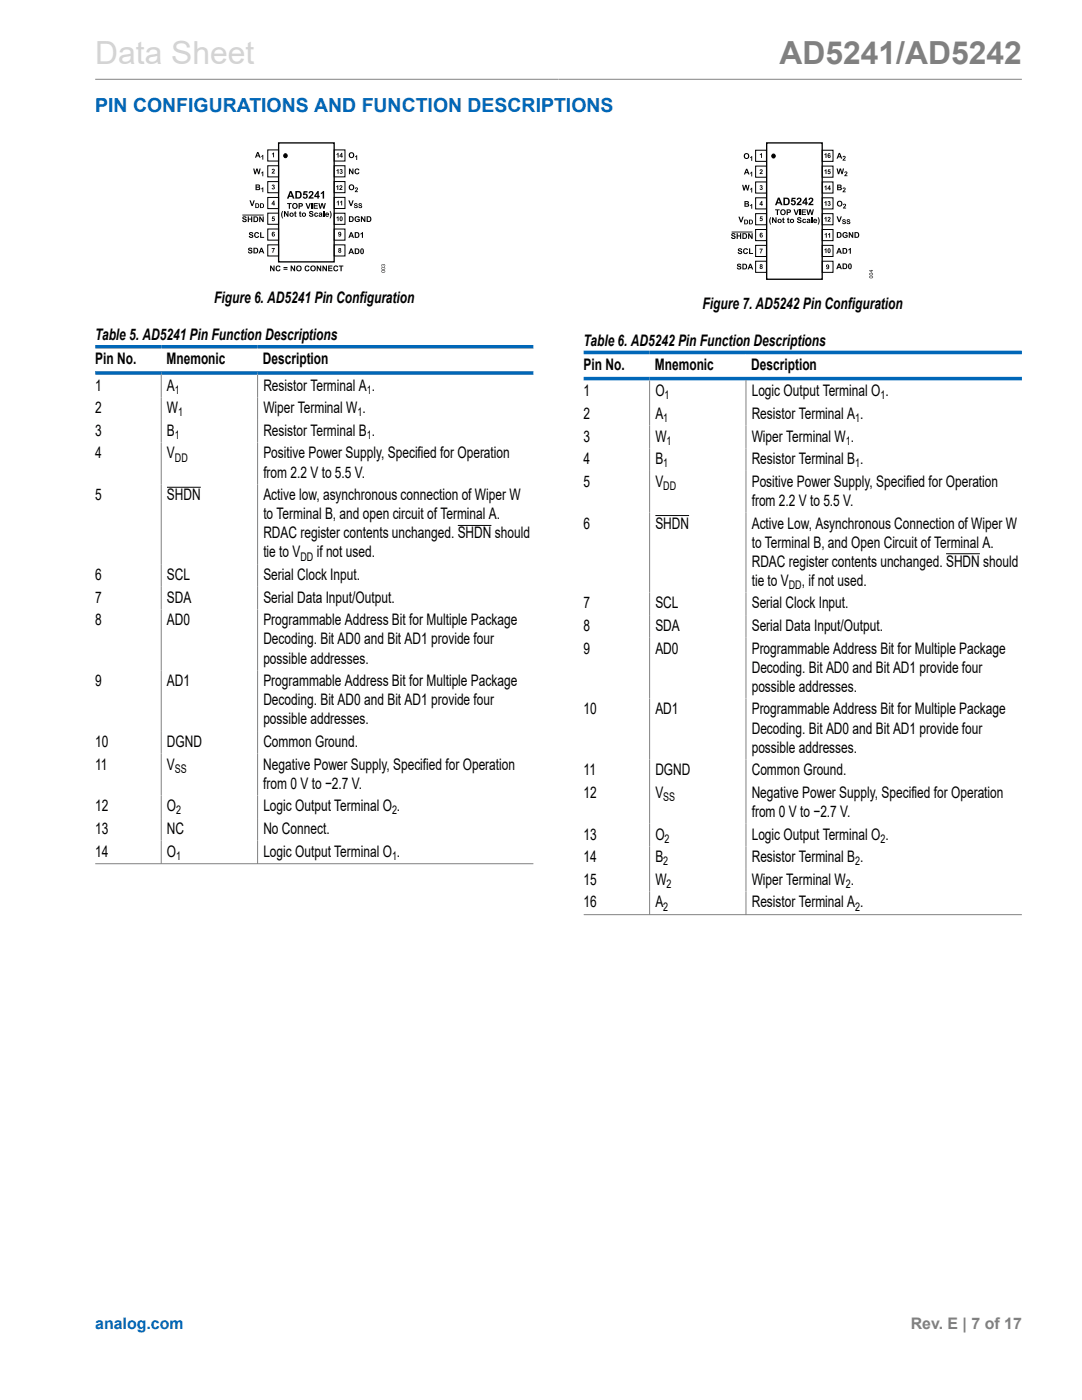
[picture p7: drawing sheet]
<svg xmlns="http://www.w3.org/2000/svg" width="216mm" height="279mm" viewBox="0 0 216 279" stroke-linecap="round" stroke-linejoin="round" font-family="sans-serif">
<path d="M19 15.8h184.9M32.2 74.8v97.7M51.4 74.8v97.7M129.6 75.9v106.7M148.8 75.9v106.7M19 172.4h87.4M116.4 182.5h87.5" fill="none" stroke="#808080" stroke-width=".2"/>
<g fill="none" stroke="#000" stroke-width=".2">
<path d="M53.4 39.4h2.2v2.2h-2.2zM53.4 36.2h2.2v2.3h-2.2zM53.4 33.1h2.2v2.2h-2.2zM53.4 29.9h2.2v2.2h-2.2zM66.7 39.4h2.1v2.2h-2.1zM66.7 36.2h2.1v2.3h-2.1zM66.7 33.1h2.1v2.2h-2.1zM66.7 29.9h2.1v2.2h-2.1zM150.8 39.5h2.1v2.2h-2.1zM150.8 36.3h2.1v2.2h-2.1zM150.8 33.1h2.1v2.3h-2.1zM150.8 30h2.1v2.2h-2.1z"/>
<path d="M164.1 39.5h2.1v2.2h-2.1zM164.1 36.3h2.1v2.2h-2.1zM164.1 33.1h2.1v2.3h-2.1zM164.1 30h2.1v2.2h-2.1zM53.4 48.9h2.2v2.2h-2.2zM53.4 45.7h2.2v2.2h-2.2zM53.4 42.5h2.2v2.3h-2.2zM66.7 48.9h2.1v2.2h-2.1zM66.7 45.7h2.1v2.2h-2.1zM66.7 42.6h2.1v2.2h-2.1zM150.8 52.1h2.1v2.3h-2.1zM150.8 49h2.1v2.2h-2.1z"/>
<path d="M150.8 45.8h2.1v2.2h-2.1zM150.8 42.6h2.1v2.3h-2.1zM164.1 52.1h2.1v2.3h-2.1zM164.1 49h2.1v2.2h-2.1zM164.1 45.8h2.1v2.2h-2.1zM164.1 42.6h2.1v2.3h-2.1zM33.3 97.2h6.8M91.3 104.9h6.8M130.8 102.9h6.7M188.8 110.5h6.7"/>
<circle cx="56.9" cy="31.1" r=".37"/>
<circle cx="154.3" cy="31.1" r=".37"/>
</g>
<path d="M55.6 28.5h11.1v23.8h-11.1zM153 28.5h11.1v27.2h-11.1z" fill="none" stroke="#000" stroke-width=".26"/>
<g fill="#000">
<circle cx="56.9" cy="31.1" r=".37"/>
<circle cx="154.3" cy="31.1" r=".37"/>
</g>
<g fill="#000">
<path d="M50.5 33.6h.3l.1 .8 .2-.8h.3l.2 .8 .2-.8h.2l-.3 1.2h-.2l-.2-.9-.3 .9h-.2zM52.1 34.5l.4-.3v1h-.1v-.7l-.3 .1zM52.1 37.6l.4-.2v.9h-.1v-.6l-.3 .1zM52.1 31.2l.4-.3v1h-.1v-.7l-.3 .1zM54.3 36.9a.25 .25 0 0 1 .4 0 .25 .25 0 0 1 0 .4 .3 .3 0 0 1 0 .5 .3 .3 0 0 1-.5-.3l.4 .1v-.2h-.2l.2-.3h-.4zM54.3 30.7l.4-.3v1h-.2v-.7l-.2 .1zM54.3 33.8a.37 .37 0 0 1 .5 .2 .37 .37 0 0 1-.3 .5h.3v.1h-.6l.1-.2a.34 .34 0 0 0 .3-.6l-.4 .2zM60.6 38.1h.8v.3h-.6v.3a.51 .51 0 0 1 .6 .3 .51 .51 0 0 1-.4 .7 .51 .51 0 0 1-.6-.5h.3l.1 .2a.26 .26 0 0 0 .3-.1 .26 .26 0 0 0-.1-.4 .26 .26 0 0 0-.3 .1l-.3-.1zM61.7 38.2a.52 .52 0 0 1 .8 .2 .52 .52 0 0 1-.3 .7l-.2 .3h.6v.2h-1.1l.2-.4a.72 .72 0 0 0 .5-.8l-.6 .2zM64 38.5l.4-.4h.3v1.5h-.3v-1.1l-.4 .3zM67.1 37.2l.4-.2v.9h-.2v-.7l-.2 .2zM67.1 30.7l.5-.2v1h-.2v-.7l-.3 .1z"/>
<path d="M67.1 34l.5-.3v1h-.2v-.7l-.3 .1zM67.9 33.8a.25 .25 0 0 1 .3 0 .25 .25 0 0 1 0 .4 .3 .3 0 0 1 0 .5 .3 .3 0 0 1-.4-.3l.4 .1v-.2h-.2l.2-.4-.4 .1zM67.8 37a.37 .37 0 0 1 .5 .3 .37 .37 0 0 1-.3 .5l.3-.1v.2h-.6l.1-.3a.32 .32 0 0 0 .3-.5l-.4 .1zM69.6 33.6h.3l.4 .8v-.8h.2v1.2h-.2l-.5-.8v.8h-.2zM70.9 31.2l.4-.2v.9h-.2v-.7l-.2 .2zM70.9 37.5a.37 .37 0 0 1 .5 .2 .37 .37 0 0 1-.3 .5h.3v.1h-.6l.1-.2a.32 .32 0 0 0 .3-.5l-.4 .1zM70.9 33.8l.6-.1 .2 .3h-.2l-.1-.1a.35 .35 0 0 0-.4 .3 .35 .35 0 0 0 .4 .3l.1-.1h.2a.55 .55 0 0 1-.8 .2 .55 .55 0 0 1 0-.8zM148.1 36.9h.2l.2 .8 .2-.8h.3l.2 .8 .1-.8h.3l-.3 1.1h-.2l-.3-.8-.2 .8h-.3zM149.7 31.4l.4-.2v.9h-.2v-.7l-.2 .2zM149.7 34.5l.4-.2v.9h-.2v-.7l-.2 .2zM149.7 37.7l.4-.2v.9h-.2v-.7l-.2 .2zM151.7 37a.26 .26 0 0 1 .3 0 .26 .26 0 0 1 0 .4 .3 .3 0 0 1 0 .5 .3 .3 0 0 1-.4-.3l.4 .1v-.2h-.2l.2-.3h-.4z"/>
<path d="M151.6 30.8l.4-.2v.9h-.1v-.7l-.3 .2zM151.7 33.9a.37 .37 0 0 1 .5 .2 .37 .37 0 0 1-.4 .5h.4v.1h-.7l.2-.2a.32 .32 0 0 0 .2-.6l-.3 .2zM164.5 30.8l.4-.2v.9h-.2v-.7l-.2 .2zM164.5 34l.4-.2v.9h-.2v-.6l-.2 .1zM164.5 37.2l.4-.2v1h-.2v-.7l-.2 .1zM165.2 33.8h.5v.2h-.3l-.1 .1a.32 .32 0 0 1 .4 .3 .32 .32 0 0 1-.2 .4 .32 .32 0 0 1-.4-.3l.2 .1a.16 .16 0 0 0 .3-.1 .16 .16 0 0 0-.1-.2 .16 .16 0 0 0-.2 0h-.2zM166.9 33.6h.3l.1 .8 .2-.8h.3l.2 .8 .2-.8h.2l-.3 1.2h-.2l-.2-.9-.3 .9h-.2zM168.2 31.2a.37 .37 0 0 1 .5 .2 .37 .37 0 0 1-.3 .5h.3v.2h-.6l.1-.3a.32 .32 0 0 0 .3-.5l-.4 .1zM168.2 37.5a.37 .37 0 0 1 .5 .3 .37 .37 0 0 1-.3 .4h.3v.2h-.6l.1-.3a.32 .32 0 0 0 .3-.5l-.4 .1zM168.6 34.3a.37 .37 0 0 1 .5 .3 .37 .37 0 0 1-.4 .4h.4v.2h-.6l.1-.3a.32 .32 0 0 0 .2-.5l-.3 .1zM48.5 43.3l.5-.1 .2 .2v.1h-.2l-.3-.1-.1 .1 .1 .1a.43 .43 0 0 1 .5 .5 .43 .43 0 0 1-.7 .1l-.2-.2 .2-.1a.22 .22 0 0 0 .3 .3 .22 .22 0 0 0 .2-.3 .43 .43 0 0 1-.5-.2 .43 .43 0 0 1 0-.4zM49.4 43.2h.3v.4h.4v-.4h.2v1.1h-.2v-.5h-.4v.5h-.3z"/>
<path d="M49.6 49.5l.5-.1 .2 .2 .1 .2h-.3l-.3-.2-.1 .1 .1 .1a.43 .43 0 0 1 .6 .6 .43 .43 0 0 1-.8 .1l-.1-.3h.2a.22 .22 0 0 0 .2 .2 .22 .22 0 0 0 .2-.2 .43 .43 0 0 1-.5-.2 .43 .43 0 0 1 0-.5zM49.8 46.4l.5-.1 .2 .2v.2h-.2l-.3-.2-.1 .1 .1 .1a.43 .43 0 0 1 .5 .6 .43 .43 0 0 1-.7 .1l-.2-.3h.3a.22 .22 0 0 0 .2 .2 .22 .22 0 0 0 .2-.3 .43 .43 0 0 1-.5-.1 .43 .43 0 0 1 0-.5zM49.8 40h.2l.3 .8 .3-.8h.2l-.4 1.1h-.2zM50.9 46.5l.5-.2 .3 .3-.2 .1-.1-.1a.35 .35 0 0 0-.5 .3 .35 .35 0 0 0 .5 .3l.1-.1h.2a.55 .55 0 0 1-.8 .2 .55 .55 0 0 1 0-.8zM51.7 43.2h.2l.5 .7v-.7h.2v1.1h-.2l-.5-.7v.7h-.2zM51.9 46.3h.2v1h.6v.2h-.8zM53.9 53h.2l.5 .8v-.8h.2v1.1h-.2l-.5-.7v.7h-.2zM54.2 49.5h.6l-.3 .9h-.2l.1-.2 .2-.5h-.4zM54.3 43.2h.5v.2h-.3l-.1 .1a.32 .32 0 0 1 .4 .3 .32 .32 0 0 1-.2 .3 .32 .32 0 0 1-.4-.2l.2 .1a.16 .16 0 0 0 .2-.1 .16 .16 0 0 0 0-.2 .16 .16 0 0 0-.2 0h-.2zM55.1 53.1l.6-.1 .3 .3-.2 .1-.1-.2a.35 .35 0 0 0-.5 .4 .35 .35 0 0 0 .5 .3l.1-.2 .2 .1a.55 .55 0 0 1-.9 .2 .55 .55 0 0 1 0-.9zM56.3 42.1h.2l-.2 .8 .2 .7a1.01 1.01 0 0 1-.2-1.5zM56.7 42.1h.2l.5 .8v-.8h.2v1.2h-.3l-.4-.8v.8h-.2z"/>
<path d="M57.3 40.5h.9v.2h-.3v1h-.3v-1h-.3zM58 53h.2l.5 .8v-.8h.2v1.1h-.2l-.5-.7v.7h-.2zM58.8 42.3l.2-.2v.3h.2v.2h-.2v.4l.2 .2h-.4l-.1-.6zM59.8 42.3l.2-.2v.3h.1l-.1 .5 .1 .3h-.3l-.1-.6zM61 40.5h.2l.3 .9 .3-.9h.2l-.4 1.2h-.2zM60.9 53.1l.6-.1 .3 .3-.3 .1-.1-.2a.35 .35 0 0 0-.4 .4 .35 .35 0 0 0 .4 .3l.1-.2 .3 .1a.55 .55 0 0 1-.9 .2 .55 .55 0 0 1 0-.9zM61.8 42.2l.5-.1 .2 .2v.1l-.2 .1-.3-.2-.1 .1 .1 .1a.43 .43 0 0 1 .5 .6 .43 .43 0 0 1-.7 .1l-.2-.3h.3a.22 .22 0 0 0 .2 .2 .22 .22 0 0 0 .2-.3 .43 .43 0 0 1-.5-.1 .43 .43 0 0 1 0-.5zM62.1 40.5h.3v1.2h-.3zM62.6 40.5h.8v.2h-.6v.3h.6v.2h-.6v.3h.6v.2h-.8zM63.2 53h.2l.5 .8v-.8h.2v1.1h-.2l-.5-.7v.7h-.2zM62.8 42.5l.4-.1 .3 .3-.3-.1a.23 .23 0 0 0-.3 .3 .23 .23 0 0 0 .3 .1h.3a.42 .42 0 0 1-.7 .2 .42 .42 0 0 1 0-.7zM63.5 40.5h.3l.1 .8 .2-.8h.3l.2 .8 .2-.8h.2l-.3 1.2h-.2l-.2-.9-.3 .9h-.2z"/>
<path d="M64.3 53h.3l.4 .8v-.8h.2v1.1h-.2l-.4-.7v.7h-.3zM64.5 42.1h.2v1.2h-.2zM65.5 53h.8v.2h-.6v.2h.6v.2h-.6v.3h.6v.2h-.8zM65.8 42.1a.9 .9 0 0 1 0 1.5l.2-.7zM66.6 53.1l.6-.1 .3 .3-.2 .1-.1-.2a.35 .35 0 0 0-.5 .4 .35 .35 0 0 0 .5 .3l.1-.2 .2 .1a.55 .55 0 0 1-.8 .2 .55 .55 0 0 1-.1-.9zM67.1 43.4l.5-.2v.9h-.2v-.7l-.3 .2zM67.2 40.3l.4-.2v.9h-.2v-.7l-.2 .2zM67.6 53h.9v.2h-.3v.9h-.3v-.9h-.3zM67.9 40.3l.4-.2v.9h-.2v-.7l-.2 .2zM69.5 40h.3l.2 .8 .3-.8h.3l-.4 1.1h-.3zM70.7 40.6h.5l.2 .2-.4-.1-.1 .2a.39 .39 0 0 1 .5 .2 .39 .39 0 0 1-.4 .5 .39 .39 0 0 1-.4-.4h.2a.18 .18 0 0 0 .2 .2 .18 .18 0 0 0 .2-.2l-.1-.1a.34 .34 0 0 1-.4-.1 .34 .34 0 0 1 0-.4zM70.9 43.3l.6-.1 .3 .3h-.2a.32 .32 0 0 0-.5 0 .32 .32 0 0 0 0 .5 .32 .32 0 0 0 .5-.1h-.3v-.2h.5v.4a.62 .62 0 0 1-.9 .1 .62 .62 0 0 1 0-.9z"/>
<path d="M71.6 40.6h.4l.2 .2-.3-.1-.2 .2a.39 .39 0 0 1 .6 .2 .39 .39 0 0 1-.4 .5 .39 .39 0 0 1-.4-.4h.2a.18 .18 0 0 0 .2 .2 .18 .18 0 0 0 .1-.2v-.1a.34 .34 0 0 1-.4-.1 .34 .34 0 0 1 0-.4zM72 43.2h.2l.5 .7v-.7h.2v1.1h-.2l-.5-.7v.7h-.2zM71.9 46.6l.5-.3v1.2h-.2v-.9l-.3 .2zM76.1 52.8l.3 .1a.21 .21 0 0 1 .4-.1 .2 .2 0 0 1-.2 .3 .15 .15 0 0 0 .2-.1 .15 .15 0 0 0-.2-.2 .15 .15 0 0 0-.1 .2l-.3-.1v.1l.1 .1a.17 .17 0 0 1-.2-.1 .17 .17 0 0 1 0-.2zM146 46.6l.5-.1 .2 .2 .1 .2h-.3l-.3-.2-.1 .1 .1 .1a.43 .43 0 0 1 .6 .6 .43 .43 0 0 1-.8 .1l-.1-.3h.2a.22 .22 0 0 0 .2 .2 .22 .22 0 0 0 .2-.2 .43 .43 0 0 1-.5-.2 .43 .43 0 0 1 0-.5zM147 46.5h.2v.5h.5v-.5h.2v1.2h-.2v-.5h-.5v.5h-.2zM147.2 52.7l.5-.1 .2 .2v.2h-.2l-.3-.2-.1 .1 .1 .1a.43 .43 0 0 1 .5 .6 .43 .43 0 0 1-.7 .1l-.2-.3h.2a.22 .22 0 0 0 .3 .2 .22 .22 0 0 0 .2-.3 .43 .43 0 0 1-.5-.1 .43 .43 0 0 1 0-.5zM147.3 49.6h.5l.3 .1v.2h-.2l-.3-.2-.1 .1 .1 .1a.43 .43 0 0 1 .5 .6 .43 .43 0 0 1-.8 .1l-.1-.3h.2a.22 .22 0 0 0 .2 .3 .22 .22 0 0 0 .2-.3 .43 .43 0 0 1-.4-.2 .43 .43 0 0 1-.1-.5zM147.3 43.2h.3l.3 .9 .3-.9h.2l-.4 1.2h-.3zM148.4 49.7l.6-.1 .3 .3h-.3l-.1-.1a.35 .35 0 0 0-.4 .3 .35 .35 0 0 0 .4 .4l.1-.2h.3a.55 .55 0 0 1-.9 .3 .55 .55 0 0 1 0-.9zM149.3 46.5h.2l.5 .8v-.8h.2v1.2h-.2l-.5-.8v.8h-.2zM149.5 49.6h.2v.9h.6v.2h-.8z"/>
<path d="M149.7 41l.4-.3v1h-.2v-.7l-.2 .1zM151.6 49.6h.6l-.3 1h-.2v-.2l.3-.6h-.4zM151.7 43.2h.5v.2h-.4v.1a.32 .32 0 0 1 .4 .2 .32 .32 0 0 1-.2 .4 .32 .32 0 0 1-.4-.2l.2 .1a.16 .16 0 0 0 .2-.1 .16 .16 0 0 0 0-.2 .16 .16 0 0 0-.3 0h-.1zM153.7 43.3h.2l-.2 .8 .2 .7a1.01 1.01 0 0 1-.2-1.5zM154.1 43.4h.2l.4 .7v-.7h.3v1.1h-.3l-.4-.7v.7h-.2zM154.7 41.8h.9v.2h-.4v.9h-.2v-.9h-.3zM156.2 43.5l.2-.1v.3h.1v.2h-.1v.4l.2 .2-.4-.1-.1-.5zM157.1 43.5l.3-.1v.3h.1v.2h-.1v.4l.1 .2-.3-.1-.2-.5zM158 39.5h.7v.2h-.5l-.1 .3a.51 .51 0 0 1 .7 .4 .51 .51 0 0 1-.4 .6 .51 .51 0 0 1-.6-.4l.3-.1v.2a.26 .26 0 0 0 .4-.1 .26 .26 0 0 0-.1-.4 .26 .26 0 0 0-.3 .1l-.3-.1zM158.3 41.8h.3l.3 .8 .3-.8h.2l-.4 1.1h-.3zM159.2 43.4h.5l.2 .1v.2h-.2l-.3-.2-.1 .1 .1 .2a.43 .43 0 0 1 .5 .5 .43 .43 0 0 1-.7 .1l-.2-.3h.2a.22 .22 0 0 0 .3 .3 .22 .22 0 0 0 .2-.3 .43 .43 0 0 1-.5-.2 .43 .43 0 0 1 0-.5zM159.5 41.8h.2v1.1h-.2z"/>
<path d="M159.1 39.5a.52 .52 0 0 1 .8 .2 .52 .52 0 0 1-.3 .7l-.2 .3h.5v.3h-1l.2-.4a.72 .72 0 0 0 .5-.9l-.6 .2zM160 41.8h.8v.2h-.6v.2h.6v.2h-.6v.3h.6v.2h-.8zM160.2 43.8l.4-.1 .2 .2-.3-.1a.23 .23 0 0 0-.2 .3 .23 .23 0 0 0 .3 .2l.3-.1a.42 .42 0 0 1-.7 .2 .42 .42 0 0 1 0-.6zM160.9 41.8h.2l.2 .8 .2-.8h.3l.2 .8 .2-.8h.2l-.3 1.1h-.2l-.2-.8-.3 .8h-.2zM161.9 43.4h.2v1.1h-.2zM161.5 39.5a.52 .52 0 0 1 .7 .2 .52 .52 0 0 1-.2 .7l-.3 .3h.6v.3h-1l.2-.4a.72 .72 0 0 0 .5-.9l-.7 .2zM163.2 43.3a.9 .9 0 0 1 0 1.5l.1-.7zM164.5 40.4l.4-.3v1h-.2v-.7l-.2 .1zM164.5 43.5l.4-.2v.9h-.2v-.7l-.2 .2zM164.5 49.8l.4-.2v.9h-.2v-.7l-.2 .2zM164.6 46.7l.4-.2v.9h-.2v-.6l-.2 .1zM165.2 40.2a.26 .26 0 0 1 .4 0 .26 .26 0 0 1 0 .4 .3 .3 0 0 1 0 .5 .3 .3 0 0 1-.5-.3h.4v-.1l-.2-.1 .2-.3-.4 .1z"/>
<path d="M165.2 46.7l.4-.2v.9h-.1v-.6l-.3 .1zM165.2 43.3a.37 .37 0 0 1 .5 .3 .37 .37 0 0 1-.3 .5h.3v.1h-.6l.1-.3a.32 .32 0 0 0 .3-.5l-.4 .2zM166.9 43.2h.3l.3 .8 .2-.8h.3l-.4 1.1h-.3zM168.2 43.8h.4l.2 .2-.4-.1-.1 .2a.39 .39 0 0 1 .5 .2 .39 .39 0 0 1-.3 .5 .39 .39 0 0 1-.5-.4h.2a.18 .18 0 0 0 .2 .2 .18 .18 0 0 0 .2-.2l-.1-.1a.34 .34 0 0 1-.3-.1 .34 .34 0 0 1 0-.4zM168.2 46.5l.6-.2 .3 .3-.2 .1a.34 .34 0 0 0-.5-.1 .34 .34 0 0 0-.1 .5 .29 .29 0 0 0 .3 .2 .29 .29 0 0 0 .3-.3h-.3v-.1h.5v.4a.62 .62 0 0 1-.8 0 .62 .62 0 0 1-.1-.8zM168.3 40.7a.37 .37 0 0 1 .5 .3 .37 .37 0 0 1-.3 .4h.3v.2h-.6l.1-.3a.32 .32 0 0 0 .3-.5l-.4 .1zM169 43.8h.4l.3 .2-.4-.1-.1 .2a.39 .39 0 0 1 .5 .2 .39 .39 0 0 1-.4 .5 .39 .39 0 0 1-.4-.4h.2a.18 .18 0 0 0 .2 .2 .18 .18 0 0 0 .1-.2v-.1a.34 .34 0 0 1-.4-.1 .34 .34 0 0 1 0-.4zM169.4 46.3h.2l.4 .8v-.8h.3v1.2h-.3l-.4-.8v.8h-.2zM169.3 49.8l.5-.3v1.1h-.2v-.8l-.3 .2z"/>
<path d="M51 36.8l.8 .1 .1 .2-.2 .2a.35 .35 0 0 1 .2 .5 .35 .35 0 0 1-.5 .1h-.4zM51.2 37v.3l.5-.1-.1-.2zM51.2 37.5v.3l.5-.1-.1-.2z"/>
<path d="M51.3 30.3h.3l.4 1.2h-.2l-.1-.3h-.5l-.1 .3h-.2zM51.4 30.6l-.1 .4h.3z"/>
<path d="M57.8 38.1h.4l.6 1.5h-.4l-.1-.3h-.6l-.1 .3h-.3zM58 38.5l-.2 .5h.4z"/>
<path d="M58.9 38.1h.6a.76 .76 0 0 1 .7 .8 .76 .76 0 0 1-.7 .7h-.6zM59.2 38.4v1a.52 .52 0 0 0 .7-.5 .52 .52 0 0 0-.7-.5z"/>
<path d="M63.4 38.1h.2v1h.2l-.2 .5h-.3v-.3h-.6v-.2zM63.3 38.6l-.3 .5h.3z"/>
<path d="M68.1 30.5h.2v.6h.1l-.1 .4h-.2v-.2h-.4zM68.1 30.8l-.2 .3h.2z"/>
<path d="M69.6 31a.58 .58 0 0 1 1.1 0 .58 .58 0 0 1-1.1 0zM69.8 31a.36 .36 0 0 0 .7 0 .36 .36 0 0 0-.7 0z"/>
<path d="M69.6 37.4a.58 .58 0 0 1 1.1 0 .58 .58 0 0 1-1.1 0zM69.8 37.4a.36 .36 0 0 0 .7 0 .36 .36 0 0 0-.7 0z"/>
<path d="M148.4 31.1a.6 .6 0 0 1 1.2 0 .6 .6 0 0 1-1.2 0zM148.6 31.2a.4 .4 0 0 0 .8 0 .4 .4 0 0 0-.8 0z"/>
<path d="M148.9 33.7h.2l.5 1.1h-.3l-.1-.2h-.4l-.1 .2h-.3zM149 33.9l-.2 .5h.3z"/>
<path d="M156.3 39.4h.6a.76 .76 0 0 1 .7 .8 .76 .76 0 0 1-.7 .8h-.6zM156.6 39.7v1a.52 .52 0 0 0 .7-.5 .52 .52 0 0 0-.7-.5z"/>
<path d="M165.5 37h.2v.6h.1l-.1 .4h-.2v-.2h-.4zM165.5 37.3l-.2 .3h.2z"/>
<path d="M165.2 30.7l.4-.1 .1 .2-.3-.1-.1 .3a.31 .31 0 0 1 .4 .1 .31 .31 0 0 1-.2 .5 .31 .31 0 0 1-.4-.3zM165.3 31.2a.15 .15 0 0 0 .3 0 .15 .15 0 0 0-.3 0z"/>
<path d="M167 36.8l.8 .1 .1 .2-.1 .3a.35 .35 0 0 1 .1 .5 .35 .35 0 0 1-.5 .1h-.4zM167.3 37v.3l.4-.1-.1-.2zM167.3 37.5v.3l.4-.1v-.2z"/>
<path d="M167.4 30.5h.2l.5 1.2h-.3l-.1-.3h-.4l-.1 .3h-.3zM167.5 30.8l-.2 .4h.3z"/>
<path d="M50.6 43.2h.4a.57 .57 0 0 1 .5 .5 .57 .57 0 0 1-.5 .6h-.4zM50.8 43.4v.7a.39 .39 0 0 0 .5-.3 .39 .39 0 0 0-.5-.4z"/>
<path d="M50.6 49.4h.4a.57 .57 0 0 1 .5 .6 .57 .57 0 0 1-.5 .6h-.4zM50.8 49.6v.8a.39 .39 0 0 0 .5-.4 .39 .39 0 0 0-.5-.4z"/>
<path d="M50.9 40.6h.4a.48 .48 0 0 1 .4 .4 .48 .48 0 0 1-.4 .5h-.4zM51.1 40.7v.7a.32 .32 0 0 0 .4-.4 .32 .32 0 0 0-.4-.3z"/>
<path d="M51.9 40.6h.3a.48 .48 0 0 1 .5 .4 .48 .48 0 0 1-.4 .5h-.4zM52.1 40.7v.7a.32 .32 0 0 0 .4-.4 .32 .32 0 0 0-.4-.3z"/>
<path d="M52 49.4h.3l.4 1.2h-.2l-.1-.3h-.5v.3h-.3zM52.2 49.7l-.2 .4h.3z"/>
<path d="M54.6 40h.2v.6h.1l-.1 .4h-.2v-.2h-.4zM54.6 40.3l-.2 .3h.2z"/>
<path d="M54.3 46.4l.4-.1 .1 .2-.3-.1-.1 .3a.31 .31 0 0 1 .4 .1 .31 .31 0 0 1-.2 .4 .31 .31 0 0 1-.4-.2zM54.4 46.9a.15 .15 0 0 0 .3 0 .15 .15 0 0 0-.3 0z"/>
<path d="M56.6 53.3h.8v.2h-.8zM56.6 53.6h.8v.2h-.8z"/>
<path d="M57.8 42.8a.43 .43 0 0 1 .8 0 .43 .43 0 0 1-.8 0zM58 42.9a.23 .23 0 0 0 .4 0 .23 .23 0 0 0-.4 0z"/>
<path d="M58.3 41.1a.6 .6 0 0 1 1.2 0 .6 .6 0 0 1-1.2 0zM58.5 41.1a.36 .36 0 0 0 .7 0 .36 .36 0 0 0-.7 0z"/>
<path d="M59.1 53.6a.58 .58 0 0 1 1.1 0 .58 .58 0 0 1-1.1 0zM59.3 53.6a.36 .36 0 0 0 .7 0 .36 .36 0 0 0-.7 0z"/>
<path d="M59.6 40.5h.3a.4 .4 0 0 1 .5 .5 .4 .4 0 0 1-.6 .2v.5h-.2zM59.8 40.7v.3a.24 .24 0 0 0 .3 .1 .24 .24 0 0 0 .1-.3z"/>
<path d="M60.2 42.8a.45 .45 0 0 1 .9 0 .45 .45 0 0 1-.9 0zM60.4 42.9a.25 .25 0 0 0 .5 0 .25 .25 0 0 0-.5 0z"/>
<path d="M61.9 53.6a.6 .6 0 0 1 1.2 0 .6 .6 0 0 1-1.2 0zM62.1 53.6a.4 .4 0 0 0 .8 0 .4 .4 0 0 0-.8 0z"/>
<path d="M63.7 42.5a.35 .35 0 0 1 .4-.1 .35 .35 0 0 1 .2 .3v.6l-.2-.1a.29 .29 0 0 1-.4 .1 .29 .29 0 0 1-.1-.4 .29 .29 0 0 1 .4-.2v-.1h-.4zM63.8 43a.16 .16 0 0 0 .3 0 .16 .16 0 0 0-.3 0z"/>
<path d="M65 42.5l.3-.1a.4 .4 0 0 1 .4 .5h-.6a.16 .16 0 0 0 .1 .2 .16 .16 0 0 0 .2-.1h.2a.42 .42 0 0 1-.6 .2 .42 .42 0 0 1 0-.7zM65.2 42.6l-.1 .2h.3l-.1-.2z"/>
<path d="M67.6 46.3h.1a.43 .43 0 0 1 .5 .5 .43 .43 0 0 1-.7 .3l.2-.1 .1 .1 .1-.3a.3 .3 0 0 1-.4 0 .3 .3 0 0 1 .1-.5zM67.6 46.6a.15 .15 0 0 0 .3 0 .15 .15 0 0 0-.3 0z"/>
<path d="M67.6 49.6a.26 .26 0 0 1 .4-.1 .26 .26 0 0 1-.1 .4 .29 .29 0 0 1 .1 .5 .29 .29 0 0 1-.4 0 .29 .29 0 0 1 0-.5l-.1-.1zM67.7 50.2a.15 .15 0 0 0 .3 0 .15 .15 0 0 0-.3 0zM67.7 49.7a.12 .12 0 0 0 .2 0 .12 .12 0 0 0-.2 0z"/>
<path d="M67.8 43.3l.1-.1a.46 .46 0 0 1 .5 .5 .46 .46 0 0 1-.5 .4l-.1-.2zM68 43.4l.1 .6 .1-.5z"/>
<path d="M69.6 43.2h.4a.57 .57 0 0 1 .6 .5 .57 .57 0 0 1-.5 .6h-.5zM69.9 43.4v.7a.39 .39 0 0 0 .4-.4 .39 .39 0 0 0-.4-.3z"/>
<path d="M70 46.3h.2l.5 1.2h-.3l-.1-.3h-.4l-.1 .3h-.3zM70.1 46.6l-.2 .4h.3z"/>
<path d="M70 49.6h.2l.5 1.1h-.3l-.1-.3h-.4l-.1 .3h-.3zM70.1 49.8l-.2 .5h.3z"/>
<path d="M70.8 46.3h.4a.57 .57 0 0 1 .5 .6 .57 .57 0 0 1-.5 .6h-.4zM71 46.5v.8a.39 .39 0 0 0 .5-.4 .39 .39 0 0 0-.5-.4z"/>
<path d="M70.8 49.6h.4a.57 .57 0 0 1 .5 .5 .57 .57 0 0 1-.5 .6h-.4zM71 49.8v.7a.39 .39 0 0 0 .5-.4 .39 .39 0 0 0-.5-.3z"/>
<path d="M72 49.7a.46 .46 0 0 1 .6 .1 .46 .46 0 0 1 0 .5 .39 .39 0 0 1-.5 .4 .39 .39 0 0 1-.2-.6zM72.2 49.8l-.1 .5 .1 .2 .2-.5-.1-.2z"/>
<path d="M73.2 43.2h.4a.57 .57 0 0 1 .5 .5 .57 .57 0 0 1-.5 .6h-.4zM73.4 43.4v.7a.39 .39 0 0 0 .5-.4 .39 .39 0 0 0-.5-.3z"/>
<path d="M76.1 54l.3-.1a.28 .28 0 0 1 .4 .1 .28 .28 0 0 1-.1 .4 .34 .34 0 0 1-.4 0 .34 .34 0 0 1-.2-.4zM76.2 54v.1a.28 .28 0 0 0 .3 .2 .28 .28 0 0 0 .2-.3z"/>
<path d="M76.1 53.4l.3-.1a.28 .28 0 0 1 .4 .1 .28 .28 0 0 1-.1 .4 .34 .34 0 0 1-.4 0 .34 .34 0 0 1-.2-.3zM76.2 53.5a.28 .28 0 0 0 .3 .2 .28 .28 0 0 0 .2-.2z"/>
<path d="M148.1 46.5h.4a.57 .57 0 0 1 .6 .6 .57 .57 0 0 1-.5 .6h-.5zM148.4 46.7v.8a.39 .39 0 0 0 .4-.4 .39 .39 0 0 0-.4-.4z"/>
<path d="M148.1 52.6h.4a.57 .57 0 0 1 .6 .6 .57 .57 0 0 1-.5 .6h-.5zM148.4 52.8v.8a.39 .39 0 0 0 .4-.4 .39 .39 0 0 0-.4-.4z"/>
<path d="M148.5 43.8h.3a.48 .48 0 0 1 .5 .5 .48 .48 0 0 1-.4 .5h-.4zM148.7 44v.6a.32 .32 0 0 0 .4-.3 .32 .32 0 0 0-.4-.3z"/>
<path d="M148.5 40.1l.8 .1 .1 .2-.1 .3a.35 .35 0 0 1 .1 .5 .35 .35 0 0 1-.5 .1h-.4zM148.8 40.3v.3l.4-.1-.1-.2zM148.8 40.8v.3l.4-.1v-.2z"/>
<path d="M149.4 43.8h.4a.48 .48 0 0 1 .4 .5 .48 .48 0 0 1-.4 .5h-.4zM149.6 44v.6a.32 .32 0 0 0 .4-.3 .32 .32 0 0 0-.4-.3z"/>
<path d="M149.6 52.6h.2l.5 1.2h-.2l-.1-.3h-.5l-.1 .3h-.2zM149.7 52.9l-.1 .4h.3z"/>
<path d="M151.7 52.8a.26 .26 0 0 1 .4-.1 .26 .26 0 0 1-.1 .5 .29 .29 0 0 1 .1 .4 .29 .29 0 0 1-.4 0 .29 .29 0 0 1 0-.4l-.1-.2zM151.7 53.4a.15 .15 0 0 0 .3 0 .15 .15 0 0 0-.3 0zM151.8 53a.12 .12 0 0 0 .2 0 .12 .12 0 0 0-.2 0z"/>
<path d="M152 40.1h.1v.6h.1l-.1 .4h-.2v-.2h-.4zM151.9 40.4l-.2 .3h.2z"/>
<path d="M151.7 46.6l.3-.1 .2 .2-.3-.1-.1 .3a.31 .31 0 0 1 .4 .1 .31 .31 0 0 1-.2 .4 .31 .31 0 0 1-.4-.3zM151.8 47.1a.15 .15 0 0 0 .3 0 .15 .15 0 0 0-.3 0z"/>
<path d="M155.1 44.1a.45 .45 0 0 1 .9 0 .45 .45 0 0 1-.9 0zM155.4 44.1a.23 .23 0 0 0 .4 0 .23 .23 0 0 0-.4 0z"/>
<path d="M155.7 42.3a.58 .58 0 0 1 1.1 0 .58 .58 0 0 1-1.1 0zM155.9 42.4a.36 .36 0 0 0 .7 0 .36 .36 0 0 0-.7 0z"/>
<path d="M155.2 39.4h.3l.7 1.6h-.4l-.1-.4h-.6l-.1 .4h-.4zM155.4 39.8l-.2 .6h.4z"/>
<path d="M157 41.8h.3a.4 .4 0 0 1 .5 .4 .4 .4 0 0 1-.6 .3v.4h-.2zM157.2 42v.3a.24 .24 0 0 0 .3 0 .24 .24 0 0 0 .1-.2z"/>
<path d="M157.6 44.1a.45 .45 0 0 1 .9 0 .45 .45 0 0 1-.9 0zM157.8 44.1a.25 .25 0 0 0 .5 0 .25 .25 0 0 0-.5 0z"/>
<path d="M160.7 39.4h.3v1h.2l-.2 .5-.3 .1v-.4h-.6v-.2zM160.7 39.9l-.3 .5h.3z"/>
<path d="M161.1 43.7a.35 .35 0 0 1 .4 0 .35 .35 0 0 1 .2 .3v.5l-.2-.1a.29 .29 0 0 1-.4 .1 .29 .29 0 0 1-.1-.4 .29 .29 0 0 1 .4-.1v-.2l-.4 .1zM161.2 44.2a.16 .16 0 0 0 .3 0 .16 .16 0 0 0-.3 0z"/>
<path d="M162.4 43.8l.3-.1a.4 .4 0 0 1 .3 .5h-.5a.16 .16 0 0 0 .1 .2 .16 .16 0 0 0 .2-.2l.2 .1a.42 .42 0 0 1-.6 .1 .42 .42 0 0 1 0-.6zM162.5 43.9v.1h.3l-.1-.2z"/>
<path d="M164.9 52.9l.1-.1a.43 .43 0 0 1 .5 .5 .43 .43 0 0 1-.6 .3l.1-.1 .2 .1 .1-.3a.3 .3 0 0 1-.4 0 .3 .3 0 0 1 0-.4zM165 53.1a.15 .15 0 0 0 .3 0 .15 .15 0 0 0-.3 0z"/>
<path d="M165.2 49.6h.1a.46 .46 0 0 1 .4 .4 .46 .46 0 0 1-.4 .5l-.2-.2zM165.4 49.7v.7l.1-.5z"/>
<path d="M167 46.3h.4a.57 .57 0 0 1 .5 .6 .57 .57 0 0 1-.5 .6h-.4zM167.2 46.5v.8a.39 .39 0 0 0 .5-.4 .39 .39 0 0 0-.5-.4z"/>
<path d="M167 40.6a.6 .6 0 0 1 1.2 0 .6 .6 0 0 1-1.2 0zM167.2 40.7a.36 .36 0 0 0 .7 0 .36 .36 0 0 0-.7 0z"/>
<path d="M167.3 49.5h.2l.5 1.1h-.2l-.1-.2h-.5l-.1 .2h-.2zM167.4 49.8l-.1 .4h.3z"/>
<path d="M167.3 52.6h.2l.5 1.1h-.2l-.1-.2h-.5l-.1 .2h-.2zM167.4 52.8l-.1 .5h.3z"/>
<path d="M168.1 49.5h.4a.57 .57 0 0 1 .6 .6 .57 .57 0 0 1-.5 .5h-.5zM168.3 49.7v.7a.39 .39 0 0 0 .5-.3 .39 .39 0 0 0-.5-.4z"/>
<path d="M168.1 52.6h.4a.57 .57 0 0 1 .6 .5 .57 .57 0 0 1-.5 .6h-.5zM168.3 52.8v.7a.39 .39 0 0 0 .5-.4 .39 .39 0 0 0-.5-.3z"/>
<path d="M169.3 52.7a.46 .46 0 0 1 .6 .1 .46 .46 0 0 1 0 .5 .39 .39 0 0 1-.4 .4 .39 .39 0 0 1-.3-.5zM169.5 52.8v.5l.1 .3 .1-.6v-.2z"/>
<path d="M170.5 46.3h.4a.57 .57 0 0 1 .6 .6 .57 .57 0 0 1-.6 .6h-.4zM170.7 46.5v.8a.39 .39 0 0 0 .5-.4 .39 .39 0 0 0-.5-.4z"/>
<path d="M173.5 55.1h.2a.28 .28 0 0 1 .4 0 .28 .28 0 0 1-.1 .4 .34 .34 0 0 1-.4 0 .34 .34 0 0 1-.1-.3zM173.6 55.2h-.1a.28 .28 0 0 0 .3 .2 .28 .28 0 0 0 .3-.2z"/>
<path d="M173.5 54.6l.2-.1a.28 .28 0 0 1 .4 0 .28 .28 0 0 1-.1 .4 .34 .34 0 0 1-.4 .1 .34 .34 0 0 1-.1-.4zM173.6 54.6h-.1a.28 .28 0 0 0 .3 .3 .28 .28 0 0 0 .3-.3z"/>
<path d="M173.4 54l.6-.1 .2 .2h-.2l-.1 .3zM173.6 54.1l.3 .2v-.2z"/>
</g>
<path d="M48.4 42.9h4.2M146 46.3h4.2" fill="none" stroke="#231f20" stroke-width=".2"/>
<path d="M19 69.2h87.4M19 74.4h87.4M116.4 70.3h87.5M116.4 75.6h87.5" fill="none" stroke="#0067b8" stroke-width=".71"/>
<text font-size="6.3" fill="#d3d3d3" x="19" y="12.7">Data Sheet</text>
<text font-size="6.3" fill="#808080" x="155.5" y="12.7">AD5241/AD5242</text>
<text font-size="3.9" fill="#0067b8" x="19" y="22.3">PIN CONFIGURATIONS AND FUNCTION DESCRIPTIONS</text>
<g font-size="3.2">
<text x="42.7" y="60.5">Figure 6. AD5241 Pin Configuration</text>
<text x="140.2" y="61.7">Figure 7. AD5242 Pin Configuration</text>
<text x="19" y="67.9">Table 5. AD5241 Pin Function Descriptions</text>
<text x="116.5" y="69">Table 6. AD5242 Pin Function Descriptions</text>
<text x="19" y="78">1</text>
<text x="19" y="72.7">Pin No.</text>
<text x="33.2" y="72.7">Mnemonic</text>
<text x="33.3" y="78">A</text>
<text x="52.5" y="72.7">Description</text>
<text x="52.5" y="78">Resistor Terminal A .</text>
<text x="116.5" y="73.9">Pin No.</text>
<text x="130.7" y="73.9">Mnemonic</text>
<text x="149.9" y="73.9">Description</text>
<text x="19" y="82.5">2</text>
<text x="33.3" y="82.5">W</text>
<text x="52.5" y="82.5">Wiper Terminal W .</text>
<text x="116.5" y="79.1">1</text>
<text x="116.5" y="83.6">2</text>
<text x="130.8" y="79.1">O</text>
<text x="130.8" y="83.6">A</text>
<text x="150" y="83.6">Resistor Terminal A .</text>
<text x="150" y="79.1">Logic Output Terminal O .</text>
<text x="19" y="87">3</text>
<text x="33.3" y="87">B</text>
<text x="52.5" y="87">Resistor Terminal B .</text>
<text x="116.5" y="88.1">3</text>
<text x="130.8" y="88.1">W</text>
<text x="150" y="88.1">Wiper Terminal W .</text>
<text x="19" y="91.5">4</text>
<text x="33.3" y="91.5">V</text>
<text x="52.5" y="91.5">Positive Power Supply, Specified for Operation</text>
<text x="52.5" y="95.3">from 2.2 V to 5.5 V.</text>
<text x="116.5" y="92.6">4</text>
<text x="130.8" y="92.6">B</text>
<text x="150" y="92.6">Resistor Terminal B .</text>
<text x="19" y="99.8">5</text>
<text x="33.3" y="99.8">SHDN</text>
<text x="52.5" y="99.8">Active low, asynchronous connection of Wiper W</text>
<text x="116.5" y="97.1">5</text>
<text x="130.8" y="97.1">V</text>
<text x="150" y="97.1">Positive Power Supply, Specified for Operation</text>
<text x="150" y="101">from 2.2 V to 5.5 V.</text>
<text x="52.5" y="103.6">to Terminal B, and open circuit of Terminal A.</text>
<text x="52.5" y="107.4">RDAC register contents unchanged. SHDN should</text>
<text x="116.5" y="105.5">6</text>
<text x="130.8" y="105.5">SHDN</text>
<text x="150" y="105.5">Active Low, Asynchronous Connection of Wiper W</text>
<text x="52.5" y="111.3">tie to V</text>
<text x="63.2" y="111.3">if not used.</text>
<text x="150" y="109.3">to Terminal B, and Open Circuit of Terminal A.</text>
<text x="150" y="113.1">RDAC register contents unchanged. SHDN should</text>
<text x="19" y="115.8">6</text>
<text x="33.3" y="115.8">SCL</text>
<text x="52.5" y="115.8">Serial Clock Input.</text>
<text x="150" y="116.9">tie to V</text>
<text x="160" y="116.9">, if not used.</text>
<text x="19" y="120.3">7</text>
<text x="19" y="124.8">8</text>
<text x="33.3" y="120.3">SDA</text>
<text x="33.3" y="124.8">AD0</text>
<text x="52.5" y="120.3">Serial Data Input/Output.</text>
<text x="52.5" y="124.8">Programmable Address Bit for Multiple Package</text>
<text x="116.5" y="121.4">7</text>
<text x="116.5" y="125.9">8</text>
<text x="130.8" y="121.4">SCL</text>
<text x="130.8" y="125.9">SDA</text>
<text x="150" y="121.4">Serial Clock Input.</text>
<text x="150" y="125.9">Serial Data Input/Output.</text>
<text x="52.5" y="128.6">Decoding. Bit AD0 and Bit AD1 provide four</text>
<text x="116.5" y="130.5">9</text>
<text x="130.8" y="130.5">AD0</text>
<text x="150" y="130.5">Programmable Address Bit for Multiple Package</text>
<text x="19" y="136.9">9</text>
<text x="33.3" y="136.9">AD1</text>
<text x="52.5" y="132.4">possible addresses.</text>
<text x="52.5" y="136.9">Programmable Address Bit for Multiple Package</text>
<text x="150" y="134.3">Decoding. Bit AD0 and Bit AD1 provide four</text>
<text x="52.5" y="140.7">Decoding. Bit AD0 and Bit AD1 provide four</text>
<text x="116.5" y="142.6">10</text>
<text x="130.8" y="142.6">AD1</text>
<text x="150" y="138.1">possible addresses.</text>
<text x="150" y="142.6">Programmable Address Bit for Multiple Package</text>
<text x="19" y="149.1">10</text>
<text x="33.3" y="149.1">DGND</text>
<text x="52.5" y="144.6">possible addresses.</text>
<text x="52.5" y="149.1">Common Ground.</text>
<text x="150" y="146.4">Decoding. Bit AD0 and Bit AD1 provide four</text>
<text x="19" y="153.6">11</text>
<text x="33.3" y="153.6">V</text>
<text x="52.5" y="153.6">Negative Power Supply, Specified for Operation</text>
<text x="116.5" y="154.7">11</text>
<text x="130.8" y="154.7">DGND</text>
<text x="150" y="150.2">possible addresses.</text>
<text x="150" y="154.7">Common Ground.</text>
<text x="19" y="161.9">12</text>
<text x="33.3" y="161.9">O</text>
<text x="52.5" y="157.4">from 0 V to −2.7 V.</text>
<text x="52.5" y="161.9">Logic Output Terminal O .</text>
<text x="116.5" y="159.2">12</text>
<text x="130.8" y="159.2">V</text>
<text x="150" y="159.2">Negative Power Supply, Specified for Operation</text>
<text x="19" y="166.4">13</text>
<text x="33.3" y="166.4">NC</text>
<text x="52.5" y="166.4">No Connect.</text>
<text x="116.4" y="167.6">13</text>
<text x="130.8" y="167.6">O</text>
<text x="150" y="163">from 0 V to −2.7 V.</text>
<text x="150" y="167.6">Logic Output Terminal O .</text>
<text x="19" y="170.9">14</text>
<text x="33.3" y="170.9">O</text>
<text x="52.5" y="170.9">Logic Output Terminal O .</text>
<text x="116.5" y="172.1">14</text>
<text x="130.8" y="172.1">B</text>
<text x="150" y="172.1">Resistor Terminal B .</text>
<text x="116.4" y="176.6">15</text>
<text x="130.8" y="176.6">W</text>
<text x="150" y="176.6">Wiper Terminal W .</text>
<text x="116.5" y="181.1">16</text>
<text x="130.8" y="181.1">A</text>
<text x="150" y="181.1">Resistor Terminal A .</text>
</g>
<text font-size="3.2" fill="#0067b8" x="19" y="265.3">analog.com</text>
<text font-size="3.2" fill="#808080" x="181.7" y="265.3">Rev. E | 7 of 17</text>
<g font-size="2.4">
<text x="34.9" y="78.6">1</text>
<text x="35.6" y="83.1">1</text>
<text x="71.3" y="83.1">1</text>
<text x="73.2" y="78.6">1</text>
<text x="132.6" y="79.7">1</text>
<text x="175.7" y="79.7">1</text>
<text x="34.9" y="87.6">1</text>
<text x="73.2" y="87.6">1</text>
<text x="132.4" y="84.2">1</text>
<text x="133" y="88.8">1</text>
<text x="168.8" y="88.8">1</text>
<text x="170.6" y="84.2">1</text>
<text x="34.9" y="92.1">DD</text>
<text x="132.4" y="93.3">1</text>
<text x="170.6" y="93.3">1</text>
<text x="132.4" y="97.8">DD</text>
<text x="60" y="111.9">DD</text>
<text x="157.4" y="117.5">DD</text>
<text x="34.9" y="154.2">SS</text>
<text x="132.4" y="159.9">SS</text>
<text x="35.2" y="162.5">2</text>
<text x="78.2" y="162.5">2</text>
<text x="35.2" y="171.6">1</text>
<text x="78.2" y="171.6">1</text>
<text x="132.4" y="172.7">2</text>
<text x="132.6" y="168.2">2</text>
<text x="170.6" y="172.7">2</text>
<text x="175.7" y="168.2">2</text>
<text x="133" y="177.2">2</text>
<text x="168.8" y="177.2">2</text>
<text x="132.4" y="181.7">2</text>
<text x="170.6" y="181.7">2</text>
</g>
</svg>
